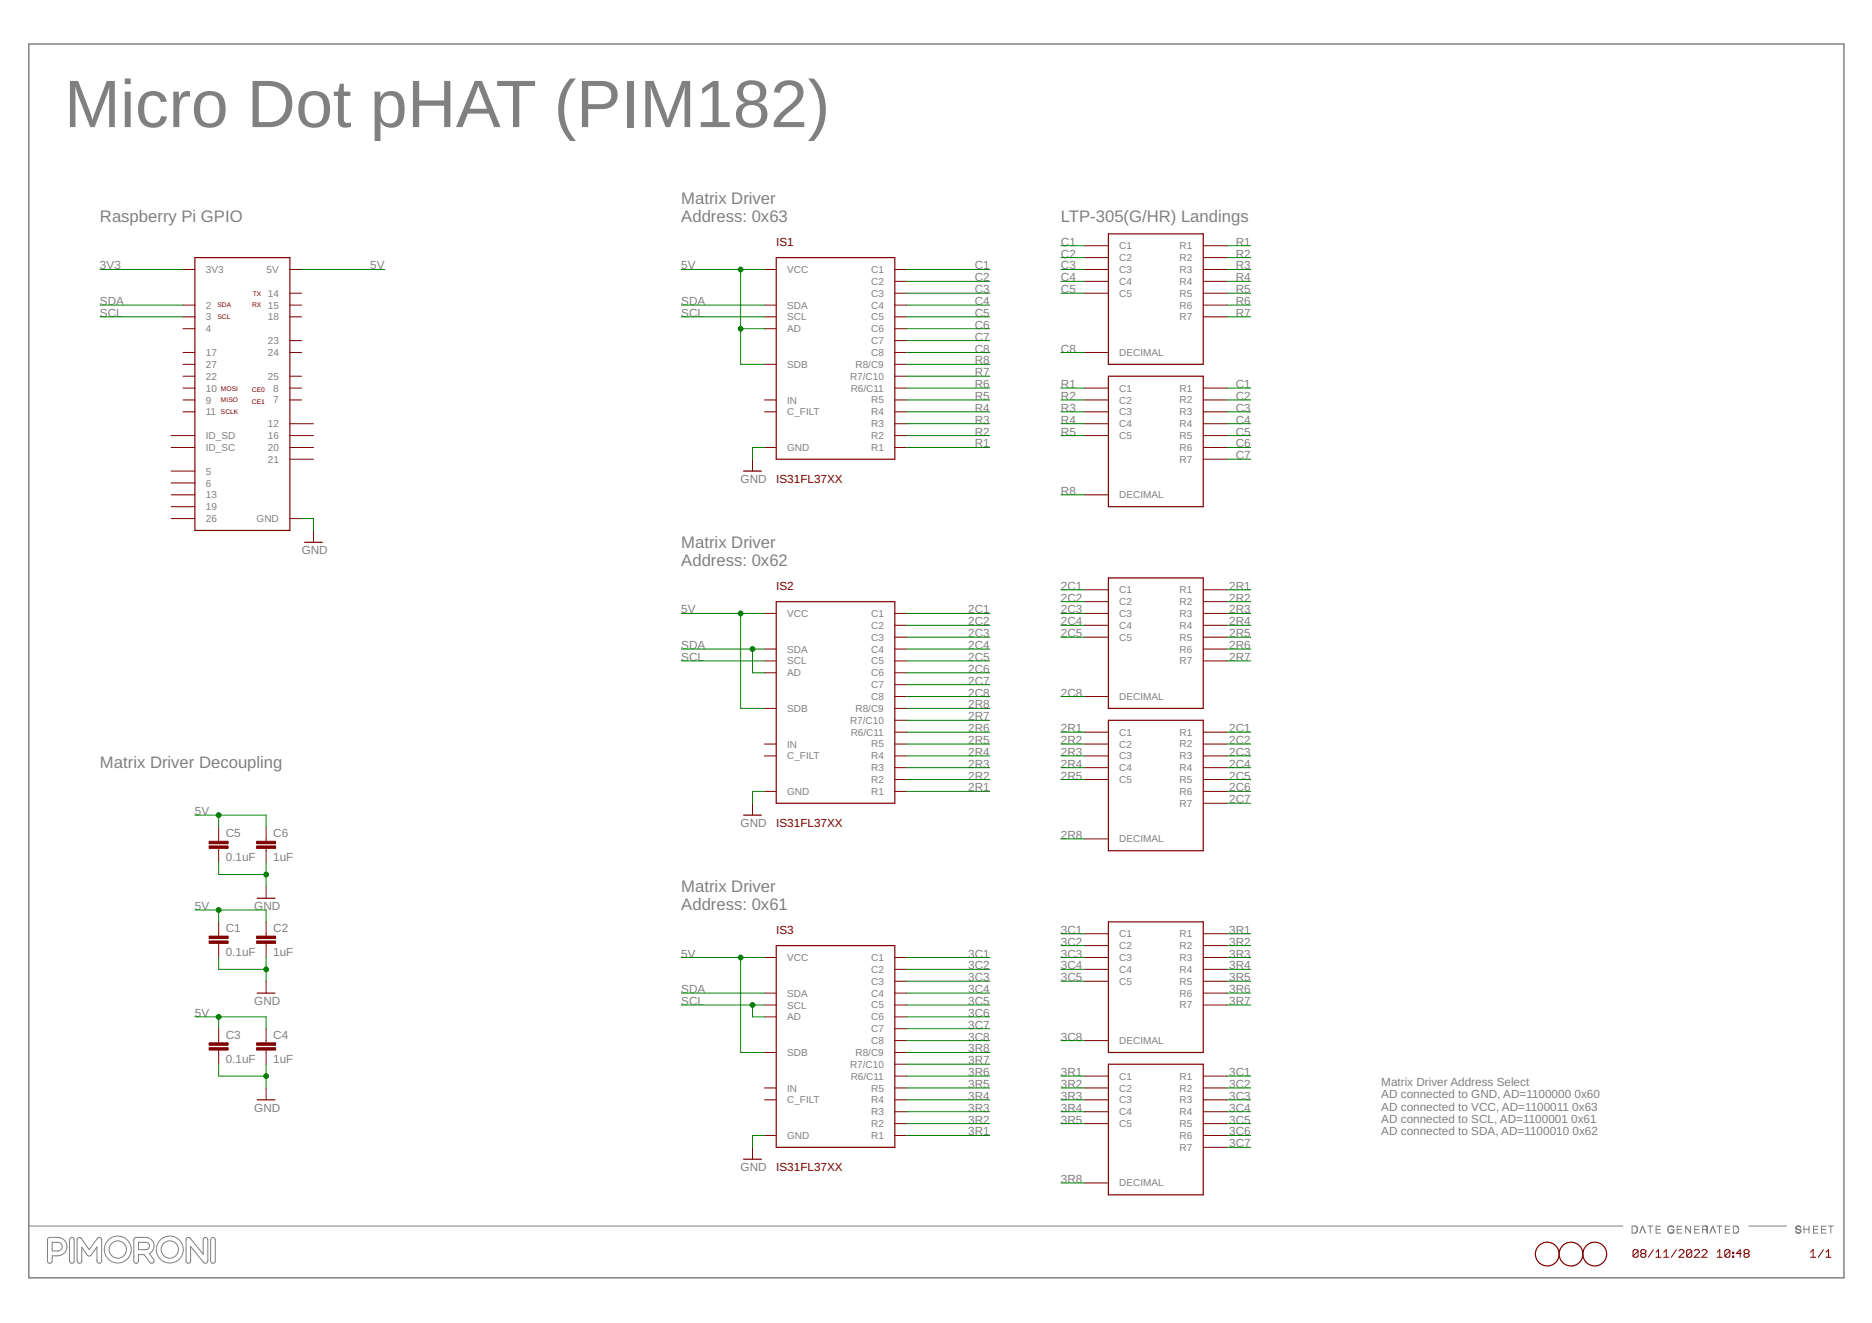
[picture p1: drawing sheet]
<svg xmlns="http://www.w3.org/2000/svg" width="297mm" height="210mm" viewBox="0 0 297 210" stroke-linecap="round" stroke-linejoin="round" font-family="sans-serif">
<path d="M4.6 7h288v195.7h-288z" fill="none" stroke="#808080" stroke-width=".23"/>
<g fill="none" stroke="#808080" stroke-width=".16">
<path d="M4.6 194.5h252.9M7.5 199.3l.1 .1M7.6 196.4h.2a4 4 0 0 1 2 .1 1.46 1.46 0 0 1 .8 1.6 1.46 1.46 0 0 1-1.4 1.1h-.9v.9a.37 .37 0 0 1-.4 .3 .37 .37 0 0 1-.4-.4v-3.3zM8.3 197.1h.9a.69 .69 0 0 1 .7 .7 .69 .69 0 0 1-.7 .7h-.9zM11.2 196.4l.2-.1 .3 .3 .1 3.5a.37 .37 0 0 1-.4 .3 .37 .37 0 0 1-.4-.3v-3.4zM12.3 196.4l.3-.1 .2 .1 1.4 1.9 1.3-1.9 .2-.1a.36 .36 0 0 1 .4 .4v3.4a.37 .37 0 0 1-.4 .3 .37 .37 0 0 1-.3-.4v-2.2l-1 1.4-.2 .1-.3-.1-.9-1.3v2.2a.37 .37 0 0 1-.4 .3 .37 .37 0 0 1-.4-.3v-3.4zM12.8 196.4h.1M21.2 199.3l.1 .1M21.4 196.4l.2-.1h1.6a1.36 1.36 0 0 1 1.2 1.1 1.36 1.36 0 0 1-.7 1.5l.6 .9a.38 .38 0 0 1 0 .5 .38 .38 0 0 1-.5 0l-.9-1.2h-.9v1a.37 .37 0 0 1-.4 .3 .37 .37 0 0 1-.4-.4v-3.3zM22 197.1h1.2a.58 .58 0 0 1 .5 .6 .58 .58 0 0 1-.5 .6h-1.2zM29.6 196.4l.3-.1 .2 .1 2.1 2.6v-2.3a.37 .37 0 0 1 .4-.4 .37 .37 0 0 1 .4 .4v3.4l-.1 .2-.3 .1h-.2l-2.2-2.6v2.2a.36 .36 0 0 1-.3 .4 .36 .36 0 0 1-.4-.4v-3.3zM33.5 196.4l.3-.1 .3 .3 .1 3.5a.37 .37 0 0 1-.4 .3 .37 .37 0 0 1-.4-.3v-3.4z"/>
<path d="M259 194.5h.5l.2 .2 .1 .6-.2 .3h-.6zM259.8 194.8h.1M259.8 194.8v.1M260.2 195.6l.4-1.1 .5 1.1M261.5 194.5h.8M261.9 194.5v1.1M262.8 195.1h.6M263.5 194.5h-.7v1.1h.7M265.2 195.1h.4v.5M265.3 195.6h.1M265.3 194.5h.1M265.4 195.5v.1"/>
<path d="M265.6 194.8l-.2-.3h-.4a.59 .59 0 0 0-.3 .7 .59 .59 0 0 0 .5 .4l.3-.1 .1-.2M266.1 195.1h.7M266.8 194.5h-.7v1.1h.7M268.2 194.5v1.1l-.7-1.1v1.1M268.9 195.1h.7M269.6 194.5h-.7v1.1h.7M270.2 195.1h.6M270.8 194.6h.1M270.8 195l-.1 .1M270.8 195h.1M270.8 195.1h.1M270.8 195.1v.1"/>
<path d="M270.8 195.2l.1 .1M270.8 195.2h.1M270.9 194.6h.1M270.9 194.6v.3l-.2 .2M270.9 195.3v.3M270.9 195.4v.1M270.9 194.7l-.2-.2h-.5v1.1M270.9 194.9h.1M270.9 195.6l.1 .1M270.9 195.6h.1M271.3 195.6l.5-1.1 .4 1.1M272.4 194.5h.8"/>
<path d="M272.8 194.5v1.1M273.8 195.1h.6M274.5 194.5h-.7v1.1h.7M275 194.5h.4a.59 .59 0 0 1 .5 .6 .59 .59 0 0 1-.4 .5h-.5zM275.8 194.8h.1M277.5 194.5h6M284.9 195.3l.1 .1M285 194.8l.1-.3h.3l.3 .3M285 194.8l.1 .2M285 195.4v.1M285 194.8h.1M285 195.5l.1 .1"/>
<path d="M285 194.7h.1M285.1 195h.1M285.1 195l.5 .1M285.1 195.6h.1M285.2 194.5h.1M285.4 195.1h.1M285.5 195.6h.1M285.6 194.6h.1M285.6 195.1l.1 .1M285.6 195.1v.1M285.7 194.6v.1M285.7 195.2v.2l-.1 .2h-.4"/>
<path d="M286.3 194.5v1.1M286.3 195h.7M287 194.5v1.1M287.8 195.1h.6M288.5 194.5h-.7v1.1h.7M289 195.1h.7M289.8 194.5h-.8v1.1h.8M290.1 194.5h.8M290.5 194.5v1.1"/>
<circle cx="18.7" cy="198.2" r="2.14"/>
<circle cx="18.7" cy="198.2" r="1.38"/>
<circle cx="26.9" cy="198.2" r="2.14"/>
<circle cx="26.9" cy="198.2" r="1.38"/>
</g>
<g fill="none" stroke="#800000" stroke-width=".16">
<path d="M172.1 39h3.8M190.9 39h3.8M29 42.8h1.9M29 48.4h1.9M29 50.3h1.9M29 52.2h1.9M29 55.9h1.9M29 57.8h1.9M29 59.7h1.9M46 42.8h1.9M46 48.4h1.9M46 50.3h1.9"/>
<path d="M46 46.5h1.9M46 55.9h1.9M46 59.7h1.9M46 54h1.9M121.3 42.8h1.9M121.3 48.4h1.9M121.3 50.3h1.9M121.3 52.2h1.9M121.3 57.8h1.9M142 42.8h1.9M142 48.4h1.9M142 50.3h1.9"/>
<path d="M142 52.2h1.9M142 46.5h1.9M142 55.9h1.9M142 57.8h1.9M142 59.7h1.9M142 54h1.9M142 44.6h1.9M172.1 42.8h3.8M172.1 46.5h3.8M172.1 55.9h3.8M172.1 44.6h3.8M172.1 40.9h3.8"/>
<path d="M190.9 42.8h3.8M190.9 48.4h3.8M190.9 50.3h3.8M190.9 46.5h3.8M190.9 44.6h3.8M190.9 40.9h3.8M27.2 69.1h3.7M27.2 71h3.7M27.2 74.7h3.7M27.2 76.6h3.7M27.2 78.5h3.7M29 61.6h1.9"/>
<path d="M29 63.5h1.9M29 65.3h1.9M46 61.6h1.9M46 63.5h1.9M46 69.1h3.7M46 71h3.7M46 72.9h3.7M46 67.2h3.7M119.4 72.9v1.8M121.3 63.5h1.9M121.3 65.3h1.9M121.3 71h1.9"/>
<path d="M142 61.6h1.9M142 63.5h1.9M142 65.3h1.9M142 69.1h1.9M142 71h1.9M142 67.2h1.9M172.1 61.6h3.8M172.1 63.5h3.8M172.1 65.3h3.8M172.1 69.1h3.8M172.1 78.5h3.8M172.1 67.2h3.8"/>
<path d="M190.9 61.6h3.8M190.9 63.5h3.8M190.9 65.3h3.8M190.9 69.1h3.8M190.9 71h3.8M190.9 72.9h3.8M190.9 67.2h3.8M27.2 82.3h3.7M27.2 80.4h3.7M46 82.3h1.9M49.7 84.2v1.8M121.3 97.3h1.9"/>
<path d="M142 97.3h1.9M142 99.2h1.9M172.1 97.3h3.8M172.1 99.2h3.8M172.1 93.6h3.8M172.1 95.5h3.8M190.9 97.3h3.8M190.9 99.2h3.8M190.9 93.6h3.8M190.9 95.5h3.8M121.3 103h1.9M121.3 104.9h1.9"/>
<path d="M121.3 112.4h1.9M121.3 118h1.9M121.3 119.9h1.9M121.3 106.7h1.9M142 103h1.9M142 104.9h1.9M142 112.4h1.9M142 118h1.9M142 119.9h1.9M142 106.7h1.9M142 116.2h1.9M142 114.3h1.9"/>
<path d="M142 110.5h1.9M142 108.6h1.9M142 101.1h1.9M172.1 118h3.8M172.1 119.9h3.8M172.1 116.2h3.8M172.1 110.5h3.8M172.1 101.1h3.8M190.9 103h3.8M190.9 104.9h3.8M190.9 118h3.8M190.9 119.9h3.8"/>
<path d="M190.9 116.2h3.8M190.9 101.1h3.8M34.7 131.2v2.3M34.7 134.6v2.3M42.2 131.2v2.3M42.2 134.6v2.3M119.4 127.4v1.9M121.3 125.6h1.9M142 125.6h1.9M142 123.7h1.9M142 121.8h1.9M172.1 123.7h3.8"/>
<path d="M172.1 121.8h3.8M172.1 133.1h3.8M190.9 125.6h3.8M190.9 123.7h3.8M190.9 121.8h3.8M190.9 127.4h3.8M34.7 146.3v2.2M34.7 149.6v2.3M42.2 140.6v1.9M42.2 146.3v2.2M42.2 149.6v2.3M42.2 155.7v1.9"/>
<path d="M121.3 157.6h1.9M121.3 159.4h1.9M121.3 151.9h1.9M142 157.6h1.9M142 159.4h1.9M142 151.9h1.9M142 155.7h1.9M142 153.8h1.9M172.1 151.9h3.8M172.1 155.7h3.8M172.1 153.8h3.8M172.1 148.1h3.8"/>
<path d="M172.1 150h3.8M190.9 157.6h3.8M190.9 159.4h3.8M190.9 151.9h3.8M190.9 155.7h3.8M190.9 153.8h3.8M190.9 148.1h3.8M190.9 150h3.8M34.7 163.2v2.3M34.7 166.6v2.2M42.2 163.2v2.3M42.2 166.6v2.2"/>
<path d="M42.2 172.6v1.9M121.3 167h1.9M121.3 172.6h1.9M121.3 174.5h1.9M121.3 161.3h1.9M142 167h1.9M142 172.6h1.9M142 174.5h1.9M142 161.3h1.9M142 178.3h1.9M142 176.4h1.9M142 170.7h1.9"/>
<path d="M142 168.8h1.9M142 165.1h1.9M142 163.2h1.9M172.1 172.6h3.8M172.1 174.5h3.8M172.1 178.3h3.8M172.1 176.4h3.8M172.1 170.7h3.8M172.1 165.1h3.8M190.9 172.6h3.8M190.9 174.5h3.8M190.9 178.3h3.8"/>
<path d="M190.9 176.4h3.8M190.9 170.7h3.8M119.4 182v1.9M121.3 180.1h1.9M142 180.1h1.9M172.1 187.7h3.8M190.9 180.1h3.8M190.9 182h3.8M259.9 198.5v.8l-.2 .2h-.4l-.2-.2M259.9 198.5l-.2-.2h-.4l-.2 .2v.8M259.9 198.5l-.8 .8M260.5 198.9l-.2 .2v.2l.2 .2h.4l.3-.2v-.2l-.3-.2"/>
<path d="M260.5 198.9l-.2-.2v-.2l.2-.2h.4l.3 .2v.2l-.3 .2M260.5 198.9h.4M262.4 198.3l-.8 1.2M262.8 199.5h.8M262.8 198.7l.4-.4v1.2M264 199.5h.8M264 198.7l.4-.4v1.2M266 198.3l-.8 1.2M266.4 198.5l.2-.2h.4l.2 .2v.2l-.8 .8h.8M268.4 198.5v.8l-.2 .2h-.4l-.2-.2M268.4 198.5l-.2-.2h-.4l-.2 .2v.8M268.4 198.5l-.8 .8"/>
<path d="M268.8 198.5l.2-.2h.4l.2 .2v.2l-.8 .8h.8M270 198.5l.3-.2h.4l.1 .2v.2l-.8 .8h.8M272.5 199.5h.8M272.5 198.7l.4-.4v1.2M274.5 198.5v.8l-.2 .2h-.4l-.2-.2M274.5 198.5l-.2-.2h-.4l-.2 .2v.8M274.5 198.5l-.8 .8M274.9 199.3h.2v.2h-.2zM274.9 198.7h.2v.2h-.2zM276.3 198.9h-.8l.6-.6v1.2M276.9 198.9l-.2 .2v.2l.2 .2h.4l.2-.2v-.2l-.2-.2M276.9 198.9l-.2-.2v-.2l.2-.2h.4l.2 .2v.2l-.2 .2"/>
<path d="M276.9 198.9h.4M287.3 198.7l.4-.4v1.2M287.3 199.5h.8M289.3 198.3l-.8 1.2M289.7 199.5h.8M289.7 198.7l.4-.4v1.2"/>
</g>
<g fill="none" stroke="#800000" stroke-width=".19">
<path d="M175.9 37.1h15v20.7h-15zM30.9 40.9h15.1v43.3h-15.1zM123.2 40.9h18.8v32h-18.8zM175.9 59.7h15v20.7h-15zM118 74.7h2.8M48.3 86h2.9M123.2 95.5h18.8v31.9h-18.8zM175.9 91.7h15v20.7h-15zM175.9 114.3h15v20.7h-15zM118 129.3h2.8M40.8 157.6h2.8M40.8 142.5h2.8"/>
<path d="M123.2 150h18.8v32h-18.8zM175.9 146.3h15v20.7h-15zM40.8 174.5h2.8M175.9 168.8h15v20.8h-15zM118 183.9h2.8"/>
<circle cx="245.5" cy="199" r="1.88"/>
<circle cx="249.3" cy="199" r="1.88"/>
<circle cx="253" cy="199" r="1.88"/>
</g>
<g fill="#800000" stroke="#800000" stroke-width=".16">
<path d="M33.2 149.3h3v.4h-3z"/>
<path d="M33.2 148.5h3v.4h-3z"/>
<path d="M40.7 149.3h3v.4h-3z"/>
<path d="M40.7 148.5h3v.4h-3z"/>
<path d="M33.2 166.2h3v.4h-3z"/>
<path d="M33.2 165.5h3v.3h-3z"/>
<path d="M40.7 166.2h3v.4h-3z"/>
<path d="M40.7 165.5h3v.3h-3z"/>
<path d="M33.2 134.2h3v.4h-3z"/>
<path d="M33.2 133.5h3v.4h-3z"/>
<path d="M40.7 134.2h3v.4h-3z"/>
<path d="M40.7 133.5h3v.4h-3z"/>
</g>
<g fill="none" stroke="#008000" stroke-width=".16">
<path d="M168.3 39h3.8M194.7 39h3.8M15.9 42.8h13.1M15.9 50.3h13.1M15.9 48.4h13.1M47.9 42.8h13.1M108.1 42.8h13.2M108.1 50.3h13.2M108.1 48.4h13.2M117.5 42.8v15h3.8M117.5 52.2h3.8M143.9 42.8h13.2"/>
<path d="M143.9 57.8h13.2M143.9 52.2h13.2M143.9 50.3h13.2M143.9 48.4h13.2M143.9 44.6h13.2M143.9 46.5h13.2M143.9 54h13.2M143.9 55.9h13.2M143.9 59.7h13.2M168.3 42.8h3.8M168.3 44.6h3.8M168.3 40.9h3.8"/>
<path d="M168.3 46.5h3.8M168.3 55.9h3.8M194.7 42.8h3.8M194.7 50.3h3.8M194.7 48.4h3.8M194.7 44.6h3.8M194.7 40.9h3.8M194.7 46.5h3.8M121.3 71h-1.9v1.9M143.9 71h13.2M143.9 61.6h13.2M143.9 63.5h13.2"/>
<path d="M143.9 65.3h13.2M143.9 67.2h13.2M143.9 69.1h13.2M168.3 61.6h3.8M168.3 63.5h3.8M168.3 65.3h3.8M168.3 67.2h3.8M168.3 69.1h3.8M168.3 78.5h3.8M194.7 71h3.8M194.7 61.6h3.8M194.7 63.5h3.8"/>
<path d="M194.7 65.3h3.8M194.7 67.2h3.8M194.7 69.1h3.8M194.7 72.9h3.8M47.9 82.3h1.8v1.9M108.1 97.3h13.2M117.5 97.3v15.1h3.8M143.9 97.3h13.2M143.9 99.2h13.2M168.3 97.3h3.8M168.3 93.6h3.8M168.3 99.2h3.8"/>
<path d="M168.3 95.5h3.8M194.7 97.3h3.8M194.7 93.6h3.8M194.7 99.2h3.8M194.7 95.5h3.8M108.1 104.9h13.2M108.1 103h13.2M119.4 103v3.7h1.9M143.9 112.4h13.2M143.9 104.9h13.2M143.9 103h13.2M143.9 106.7h13.2"/>
<path d="M143.9 116.2h13.2M143.9 118h13.2M143.9 101.1h13.2M143.9 119.9h13.2M143.9 108.6h13.2M143.9 110.5h13.2M143.9 114.3h13.2M168.3 116.2h3.8M168.3 118h3.8M168.3 101.1h3.8M168.3 119.9h3.8M168.3 110.5h3.8"/>
<path d="M194.7 104.9h3.8M194.7 103h3.8M194.7 116.2h3.8M194.7 118h3.8M194.7 101.1h3.8M194.7 119.9h3.8M30.9 129.3h11.3v1.9M34.7 129.3v1.9M34.7 136.9v1.8h7.5M42.2 136.9v3.7M121.3 125.6h-1.9v1.8M143.9 125.6h13.2"/>
<path d="M143.9 121.8h13.2M143.9 123.7h13.2M168.3 121.8h3.8M168.3 123.7h3.8M168.3 133.1h3.8M194.7 125.6h3.8M194.7 121.8h3.8M194.7 123.7h3.8M194.7 127.4h3.8M30.9 144.4h11.3v1.9M34.7 144.4v1.9M34.7 151.9v1.9h7.5"/>
<path d="M42.2 151.9v3.8M108.1 151.9h13.2M108.1 159.4h13.2M108.1 157.6h13.2M117.5 151.9v15.1h3.8M119.4 159.4v1.9h1.9M143.9 153.8h13.2M143.9 151.9h13.2M143.9 159.4h13.2M143.9 157.6h13.2M143.9 155.7h13.2M168.3 153.8h3.8"/>
<path d="M168.3 151.9h3.8M168.3 148.1h3.8M168.3 150h3.8M168.3 155.7h3.8M194.7 153.8h3.8M194.7 151.9h3.8M194.7 159.4h3.8M194.7 157.6h3.8M194.7 148.1h3.8M194.7 150h3.8M194.7 155.7h3.8M30.9 161.3h11.3v1.9"/>
<path d="M34.7 161.3v1.9M34.7 168.8v1.9h7.5M42.2 168.8v3.8M143.9 170.7h13.2M143.9 167h13.2M143.9 161.3h13.2M143.9 172.6h13.2M143.9 174.5h13.2M143.9 176.4h13.2M143.9 178.3h13.2M143.9 163.2h13.2M143.9 165.1h13.2"/>
<path d="M143.9 168.8h13.2M168.3 170.7h3.8M168.3 172.6h3.8M168.3 174.5h3.8M168.3 176.4h3.8M168.3 178.3h3.8M168.3 165.1h3.8M194.7 170.7h3.8M194.7 172.6h3.8M194.7 174.5h3.8M194.7 176.4h3.8M194.7 178.3h3.8"/>
<path d="M121.3 180.1h-1.9v1.9M143.9 180.1h13.2M168.3 187.7h3.8M194.7 180.1h3.8M194.7 182h3.8"/>
</g>
<g fill="#008000" stroke="#008000" stroke-width=".16">
<circle cx="42.2" cy="153.8" r=".38"/>
<circle cx="42.2" cy="170.7" r=".38"/>
<circle cx="42.2" cy="138.7" r=".38"/>
<circle cx="117.5" cy="42.8" r=".38"/>
<circle cx="117.5" cy="52.2" r=".38"/>
<circle cx="34.7" cy="144.4" r=".38"/>
<circle cx="117.5" cy="151.9" r=".38"/>
<circle cx="117.5" cy="97.3" r=".38"/>
<circle cx="34.7" cy="161.3" r=".38"/>
<circle cx="34.7" cy="129.3" r=".38"/>
<circle cx="119.4" cy="159.4" r=".38"/>
<circle cx="119.4" cy="103" r=".38"/>
</g>
<text font-size="10.6" fill="#808080" x="10.2" y="20.2">Micro Dot pHAT (PIM182)</text>
<g font-size="2.6" fill="#808080">
<text x="15.9" y="35.2">Raspberry Pi GPIO</text>
<text x="108.1" y="32.4">Matrix Driver</text>
<text x="108.1" y="35.2">Address: 0x63</text>
<text x="168.3" y="35.2">LTP-305(G/HR) Landings</text>
<text x="108.1" y="87">Matrix Driver</text>
<text x="108.1" y="89.8">Address: 0x62</text>
<text x="15.9" y="121.8">Matrix Driver Decoupling</text>
<text x="108.1" y="141.6">Matrix Driver</text>
<text x="108.1" y="144.4">Address: 0x61</text>
</g>
<g font-size="1.9" fill="#800000">
<text x="123.2" y="39">IS1</text>
<text x="123.2" y="76.6">IS31FL37XX</text>
<text x="123.2" y="93.6">IS2</text>
<text x="123.2" y="131.2">IS31FL37XX</text>
<text x="123.2" y="148.2">IS3</text>
<text x="123.2" y="185.8">IS31FL37XX</text>
</g>
<g font-size="1.9" fill="#808080">
<text x="168.3" y="39">C1</text>
<text x="168.3" y="40.9">C2</text>
<text x="196.1" y="39">R1</text>
<text x="196.1" y="40.9">R2</text>
<text x="15.9" y="42.8">3V3</text>
<text x="58.8" y="42.8">5V</text>
<text x="108.1" y="42.8">5V</text>
<text x="154.7" y="42.8">C1</text>
<text x="154.7" y="44.6">C2</text>
<text x="154.7" y="46.5">C3</text>
<text x="168.3" y="42.8">C3</text>
<text x="168.3" y="44.6">C4</text>
<text x="168.3" y="46.5">C5</text>
<text x="196.1" y="42.8">R3</text>
<text x="196.1" y="44.6">R4</text>
<text x="196.1" y="46.5">R5</text>
<text x="15.9" y="50.3">SCL</text>
<text x="15.9" y="48.4">SDA</text>
<text x="108.1" y="50.3">SCL</text>
<text x="108.1" y="48.4">SDA</text>
<text x="154.7" y="48.4">C4</text>
<text x="154.7" y="50.3">C5</text>
<text x="154.7" y="52.2">C6</text>
<text x="196.1" y="50.3">R7</text>
<text x="196.1" y="48.4">R6</text>
<text x="154.7" y="54">C7</text>
<text x="154.7" y="55.9">C8</text>
<text x="154.7" y="57.8">R8</text>
<text x="154.7" y="59.7">R7</text>
<text x="168.3" y="55.9">C8</text>
<text x="154.7" y="61.6">R6</text>
<text x="154.7" y="65.3">R4</text>
<text x="154.7" y="63.5">R5</text>
<text x="168.3" y="61.6">R1</text>
<text x="168.3" y="63.5">R2</text>
<text x="168.3" y="65.3">R3</text>
<text x="196.1" y="61.6">C1</text>
<text x="196.1" y="63.5">C2</text>
<text x="196.1" y="65.3">C3</text>
<text x="154.7" y="71">R1</text>
<text x="154.7" y="69.1">R2</text>
<text x="154.7" y="67.2">R3</text>
<text x="168.3" y="67.2">R4</text>
<text x="168.3" y="69.1">R5</text>
<text x="196.1" y="67.2">C4</text>
<text x="196.1" y="69.1">C5</text>
<text x="196.1" y="71">C6</text>
<text x="117.5" y="76.6">GND</text>
<text x="196.1" y="72.9">C7</text>
<text x="168.3" y="78.5">R8</text>
<text x="47.9" y="87.9">GND</text>
<text x="168.3" y="93.6">2C1</text>
<text x="168.3" y="95.5">2C2</text>
<text x="195.1" y="95.5">2R2</text>
<text x="195.1" y="93.6">2R1</text>
<text x="108.1" y="97.3">5V</text>
<text x="153.6" y="97.3">2C1</text>
<text x="153.6" y="99.2">2C2</text>
<text x="153.6" y="101.1">2C3</text>
<text x="168.3" y="97.3">2C3</text>
<text x="168.3" y="99.2">2C4</text>
<text x="168.3" y="101.1">2C5</text>
<text x="195.1" y="99.2">2R4</text>
<text x="195.1" y="97.3">2R3</text>
<text x="195.1" y="101.1">2R5</text>
<text x="108.1" y="104.9">SCL</text>
<text x="108.1" y="103">SDA</text>
<text x="153.6" y="103">2C4</text>
<text x="153.6" y="104.9">2C5</text>
<text x="153.6" y="106.7">2C6</text>
<text x="195.1" y="104.9">2R7</text>
<text x="195.1" y="103">2R6</text>
<text x="153.6" y="108.6">2C7</text>
<text x="153.6" y="110.5">2C8</text>
<text x="153.6" y="112.4">2R8</text>
<text x="168.3" y="110.5">2C8</text>
<text x="153.6" y="114.3">2R7</text>
<text x="153.6" y="116.2">2R6</text>
<text x="153.6" y="119.9">2R4</text>
<text x="153.6" y="118">2R5</text>
<text x="168.3" y="119.9">2R3</text>
<text x="168.3" y="118">2R2</text>
<text x="168.3" y="116.2">2R1</text>
<text x="195.1" y="116.2">2C1</text>
<text x="195.1" y="118">2C2</text>
<text x="195.1" y="119.9">2C3</text>
<text x="153.6" y="121.8">2R3</text>
<text x="153.6" y="123.7">2R2</text>
<text x="153.6" y="125.6">2R1</text>
<text x="168.3" y="121.8">2R4</text>
<text x="168.3" y="123.7">2R5</text>
<text x="195.1" y="121.8">2C4</text>
<text x="195.1" y="123.7">2C5</text>
<text x="195.1" y="125.6">2C6</text>
<text x="30.9" y="129.3">5V</text>
<text x="117.5" y="131.2">GND</text>
<text x="195.1" y="127.4">2C7</text>
<text x="35.8" y="136.6">0.1uF</text>
<text x="35.8" y="132.8">C5</text>
<text x="43.3" y="136.6">1uF</text>
<text x="43.3" y="132.8">C6</text>
<text x="168.3" y="133.1">2R8</text>
<text x="30.9" y="144.4">5V</text>
<text x="35.8" y="147.9">C1</text>
<text x="40.3" y="144.4">GND</text>
<text x="43.3" y="147.9">C2</text>
<text x="168.3" y="148.2">3C1</text>
<text x="195.1" y="148.2">3R1</text>
<text x="35.8" y="151.6">0.1uF</text>
<text x="43.3" y="151.6">1uF</text>
<text x="108.1" y="151.9">5V</text>
<text x="153.6" y="151.9">3C1</text>
<text x="153.6" y="153.8">3C2</text>
<text x="153.6" y="155.7">3C3</text>
<text x="168.3" y="150">3C2</text>
<text x="168.3" y="151.9">3C3</text>
<text x="168.3" y="153.8">3C4</text>
<text x="168.3" y="155.7">3C5</text>
<text x="195.1" y="153.8">3R4</text>
<text x="195.1" y="151.9">3R3</text>
<text x="195.1" y="150">3R2</text>
<text x="195.1" y="155.7">3R5</text>
<text x="30.9" y="161.3">5V</text>
<text x="40.3" y="159.4">GND</text>
<text x="108.1" y="159.4">SCL</text>
<text x="108.1" y="157.6">SDA</text>
<text x="153.6" y="157.6">3C4</text>
<text x="153.6" y="159.4">3C5</text>
<text x="153.6" y="161.3">3C6</text>
<text x="195.1" y="159.4">3R7</text>
<text x="195.1" y="157.6">3R6</text>
<text x="35.8" y="164.8">C3</text>
<text x="43.3" y="164.8">C4</text>
<text x="153.6" y="163.2">3C7</text>
<text x="153.6" y="165.1">3C8</text>
<text x="153.6" y="167">3R8</text>
<text x="168.3" y="165.1">3C8</text>
<text x="35.8" y="168.6">0.1uF</text>
<text x="43.3" y="168.6">1uF</text>
<text x="153.6" y="168.9">3R7</text>
<text x="153.6" y="170.7">3R6</text>
<text x="153.6" y="172.6">3R5</text>
<text x="168.3" y="172.6">3R2</text>
<text x="168.3" y="170.7">3R1</text>
<text x="195.1" y="170.7">3C1</text>
<text x="195.1" y="172.6">3C2</text>
<text x="219.2" y="172.3">Matrix Driver Address Select</text>
<text x="40.3" y="176.4">GND</text>
<text x="153.6" y="174.5">3R4</text>
<text x="153.6" y="176.4">3R3</text>
<text x="153.6" y="178.3">3R2</text>
<text x="168.3" y="176.4">3R4</text>
<text x="168.3" y="174.5">3R3</text>
<text x="168.3" y="178.3">3R5</text>
<text x="195.1" y="174.5">3C3</text>
<text x="195.1" y="176.4">3C4</text>
<text x="195.1" y="178.3">3C5</text>
<text x="219.2" y="174.2">AD connected to GND, AD=1100000</text>
<text x="219.2" y="176.2">AD connected to VCC, AD=1100011</text>
<text x="219.2" y="178.2">AD connected to SCL, AD=1100001</text>
<text x="249.3" y="178.2">0x61</text>
<text x="249.5" y="176.2">0x63</text>
<text x="249.8" y="174.2">0x60</text>
<text x="117.5" y="185.8">GND</text>
<text x="153.6" y="180.1">3R1</text>
<text x="195.1" y="180.1">3C6</text>
<text x="195.1" y="182">3C7</text>
<text x="219.2" y="180.1">AD connected to SDA, AD=1100010</text>
<text x="249.5" y="180.1">0x62</text>
<text x="168.3" y="187.7">3R8</text>
</g>
<g font-size="1.6" fill="#808080">
<text x="177.6" y="39.6">C1</text>
<text x="177.6" y="41.4">C2</text>
<text x="187.2" y="41.4">R2</text>
<text x="187.2" y="39.5">R1</text>
<text x="32.7" y="43.3">3V3</text>
<text x="42.3" y="43.3">5V</text>
<text x="42.5" y="47.1">14</text>
<text x="124.9" y="43.3">VCC</text>
<text x="138.2" y="47.1">C3</text>
<text x="138.2" y="45.2">C2</text>
<text x="138.2" y="43.3">C1</text>
<text x="177.6" y="43.3">C3</text>
<text x="177.6" y="45.2">C4</text>
<text x="177.6" y="47.1">C5</text>
<text x="187.2" y="47.1">R5</text>
<text x="187.2" y="45.2">R4</text>
<text x="187.2" y="43.3">R3</text>
<text x="32.7" y="49">2</text>
<text x="32.7" y="50.8">3</text>
<text x="32.7" y="52.7">4</text>
<text x="42.5" y="49">15</text>
<text x="42.5" y="50.8">18</text>
<text x="124.9" y="49">SDA</text>
<text x="124.9" y="50.8">SCL</text>
<text x="124.9" y="52.7">AD</text>
<text x="138.2" y="52.7">C6</text>
<text x="138.2" y="50.8">C5</text>
<text x="138.2" y="49">C4</text>
<text x="187.2" y="50.8">R7</text>
<text x="187.2" y="49">R6</text>
<text x="32.7" y="56.5">17</text>
<text x="32.7" y="58.4">27</text>
<text x="42.5" y="54.6">23</text>
<text x="42.5" y="56.5">24</text>
<text x="124.9" y="58.4">SDB</text>
<text x="135.7" y="58.4">R8/C9</text>
<text x="138.2" y="56.5">C8</text>
<text x="138.2" y="54.6">C7</text>
<text x="177.6" y="56.5">DECIMAL</text>
<text x="32.7" y="60.3">22</text>
<text x="32.7" y="62.1">10</text>
<text x="32.7" y="64">9</text>
<text x="32.7" y="65.9">11</text>
<text x="42.5" y="60.2">25</text>
<text x="43.4" y="62.1">8</text>
<text x="43.4" y="64">7</text>
<text x="124.9" y="64">IN</text>
<text x="124.9" y="65.9">C_FILT</text>
<text x="134.9" y="60.2">R7/C10</text>
<text x="135" y="62.1">R6/C11</text>
<text x="138.2" y="65.9">R4</text>
<text x="138.2" y="64">R5</text>
<text x="177.6" y="62.1">C1</text>
<text x="177.6" y="64">C2</text>
<text x="177.6" y="65.9">C3</text>
<text x="187.2" y="65.9">R3</text>
<text x="187.2" y="64">R2</text>
<text x="187.2" y="62.1">R1</text>
<text x="32.7" y="69.7">ID_SD</text>
<text x="32.7" y="71.5">ID_SC</text>
<text x="42.5" y="69.7">16</text>
<text x="42.5" y="71.5">20</text>
<text x="42.5" y="67.8">12</text>
<text x="124.9" y="71.5">GND</text>
<text x="138.2" y="71.5">R1</text>
<text x="138.2" y="69.7">R2</text>
<text x="138.2" y="67.8">R3</text>
<text x="177.6" y="67.8">C4</text>
<text x="177.6" y="69.7">C5</text>
<text x="187.2" y="71.5">R6</text>
<text x="187.2" y="69.7">R5</text>
<text x="187.2" y="67.8">R4</text>
<text x="32.7" y="75.3">5</text>
<text x="32.7" y="77.2">6</text>
<text x="42.5" y="73.4">21</text>
<text x="187.2" y="73.4">R7</text>
<text x="32.7" y="79.1">13</text>
<text x="32.7" y="81">19</text>
<text x="32.7" y="82.8">26</text>
<text x="40.7" y="82.8">GND</text>
<text x="177.6" y="79.1">DECIMAL</text>
<text x="177.6" y="94.1">C1</text>
<text x="187.2" y="94.1">R1</text>
<text x="124.9" y="97.9">VCC</text>
<text x="138.2" y="101.7">C3</text>
<text x="138.2" y="99.8">C2</text>
<text x="138.2" y="97.9">C1</text>
<text x="177.6" y="96">C2</text>
<text x="177.6" y="97.9">C3</text>
<text x="177.6" y="99.8">C4</text>
<text x="177.6" y="101.7">C5</text>
<text x="187.2" y="101.7">R5</text>
<text x="187.2" y="99.8">R4</text>
<text x="187.2" y="97.9">R3</text>
<text x="187.2" y="96">R2</text>
<text x="124.9" y="103.5">SDA</text>
<text x="124.9" y="105.4">SCL</text>
<text x="124.9" y="107.3">AD</text>
<text x="138.2" y="107.3">C6</text>
<text x="138.2" y="105.4">C5</text>
<text x="138.2" y="103.5">C4</text>
<text x="187.2" y="105.4">R7</text>
<text x="187.2" y="103.5">R6</text>
<text x="124.9" y="113">SDB</text>
<text x="135.7" y="112.9">R8/C9</text>
<text x="138.2" y="111.1">C8</text>
<text x="138.2" y="109.2">C7</text>
<text x="177.6" y="111.1">DECIMAL</text>
<text x="124.9" y="118.6">IN</text>
<text x="134.9" y="114.8">R7/C10</text>
<text x="135" y="116.7">R6/C11</text>
<text x="138.2" y="118.6">R5</text>
<text x="177.6" y="116.7">C1</text>
<text x="177.6" y="118.6">C2</text>
<text x="187.2" y="118.6">R2</text>
<text x="187.2" y="116.7">R1</text>
<text x="124.9" y="120.5">C_FILT</text>
<text x="138.2" y="124.2">R2</text>
<text x="138.2" y="122.4">R3</text>
<text x="138.2" y="120.5">R4</text>
<text x="177.6" y="120.5">C3</text>
<text x="177.6" y="122.4">C4</text>
<text x="177.6" y="124.2">C5</text>
<text x="187.2" y="124.2">R5</text>
<text x="187.2" y="122.4">R4</text>
<text x="187.2" y="120.5">R3</text>
<text x="124.9" y="126.1">GND</text>
<text x="138.2" y="126.1">R1</text>
<text x="187.2" y="128">R7</text>
<text x="187.2" y="126.1">R6</text>
<text x="177.6" y="133.7">DECIMAL</text>
<text x="177.6" y="148.7">C1</text>
<text x="187.2" y="148.7">R1</text>
<text x="124.9" y="152.5">VCC</text>
<text x="138.2" y="154.4">C2</text>
<text x="138.2" y="152.5">C1</text>
<text x="177.6" y="150.6">C2</text>
<text x="177.6" y="152.5">C3</text>
<text x="177.6" y="154.4">C4</text>
<text x="187.2" y="154.4">R4</text>
<text x="187.2" y="152.5">R3</text>
<text x="187.2" y="150.6">R2</text>
<text x="124.9" y="158.1">SDA</text>
<text x="124.9" y="160">SCL</text>
<text x="124.9" y="161.9">AD</text>
<text x="138.2" y="161.9">C6</text>
<text x="138.2" y="160">C5</text>
<text x="138.2" y="158.1">C4</text>
<text x="138.2" y="156.2">C3</text>
<text x="177.6" y="156.2">C5</text>
<text x="187.2" y="160">R7</text>
<text x="187.2" y="158.1">R6</text>
<text x="187.2" y="156.2">R5</text>
<text x="124.9" y="167.5">SDB</text>
<text x="135.7" y="167.5">R8/C9</text>
<text x="138.2" y="165.6">C8</text>
<text x="138.2" y="163.8">C7</text>
<text x="177.6" y="165.7">DECIMAL</text>
<text x="124.9" y="173.2">IN</text>
<text x="134.9" y="169.4">R7/C10</text>
<text x="135" y="171.3">R6/C11</text>
<text x="138.2" y="173.2">R5</text>
<text x="177.6" y="171.3">C1</text>
<text x="177.6" y="173.2">C2</text>
<text x="187.2" y="173.2">R2</text>
<text x="187.2" y="171.3">R1</text>
<text x="124.9" y="175.1">C_FILT</text>
<text x="138.2" y="178.8">R2</text>
<text x="138.2" y="176.9">R3</text>
<text x="138.2" y="175.1">R4</text>
<text x="177.6" y="175.1">C3</text>
<text x="177.6" y="176.9">C4</text>
<text x="177.6" y="178.8">C5</text>
<text x="187.2" y="178.8">R5</text>
<text x="187.2" y="176.9">R4</text>
<text x="187.2" y="175.1">R3</text>
<text x="124.9" y="180.7">GND</text>
<text x="138.2" y="180.7">R1</text>
<text x="187.2" y="182.6">R7</text>
<text x="187.2" y="180.7">R6</text>
<text x="177.6" y="188.2">DECIMAL</text>
</g>
<g font-size="1.1" fill="#800000">
<text x="40.1" y="46.9">TX</text>
<text x="34.5" y="48.8">SDA</text>
<text x="34.5" y="50.7">SCL</text>
<text x="40" y="48.8">RX</text>
<text x="35.1" y="62">MOSI</text>
<text x="35.1" y="63.8">MISO</text>
<text x="35.1" y="65.7">SCLK</text>
<text x="40" y="62.1">CE0</text>
<text x="40" y="64">CE1</text>
</g>
</svg>
